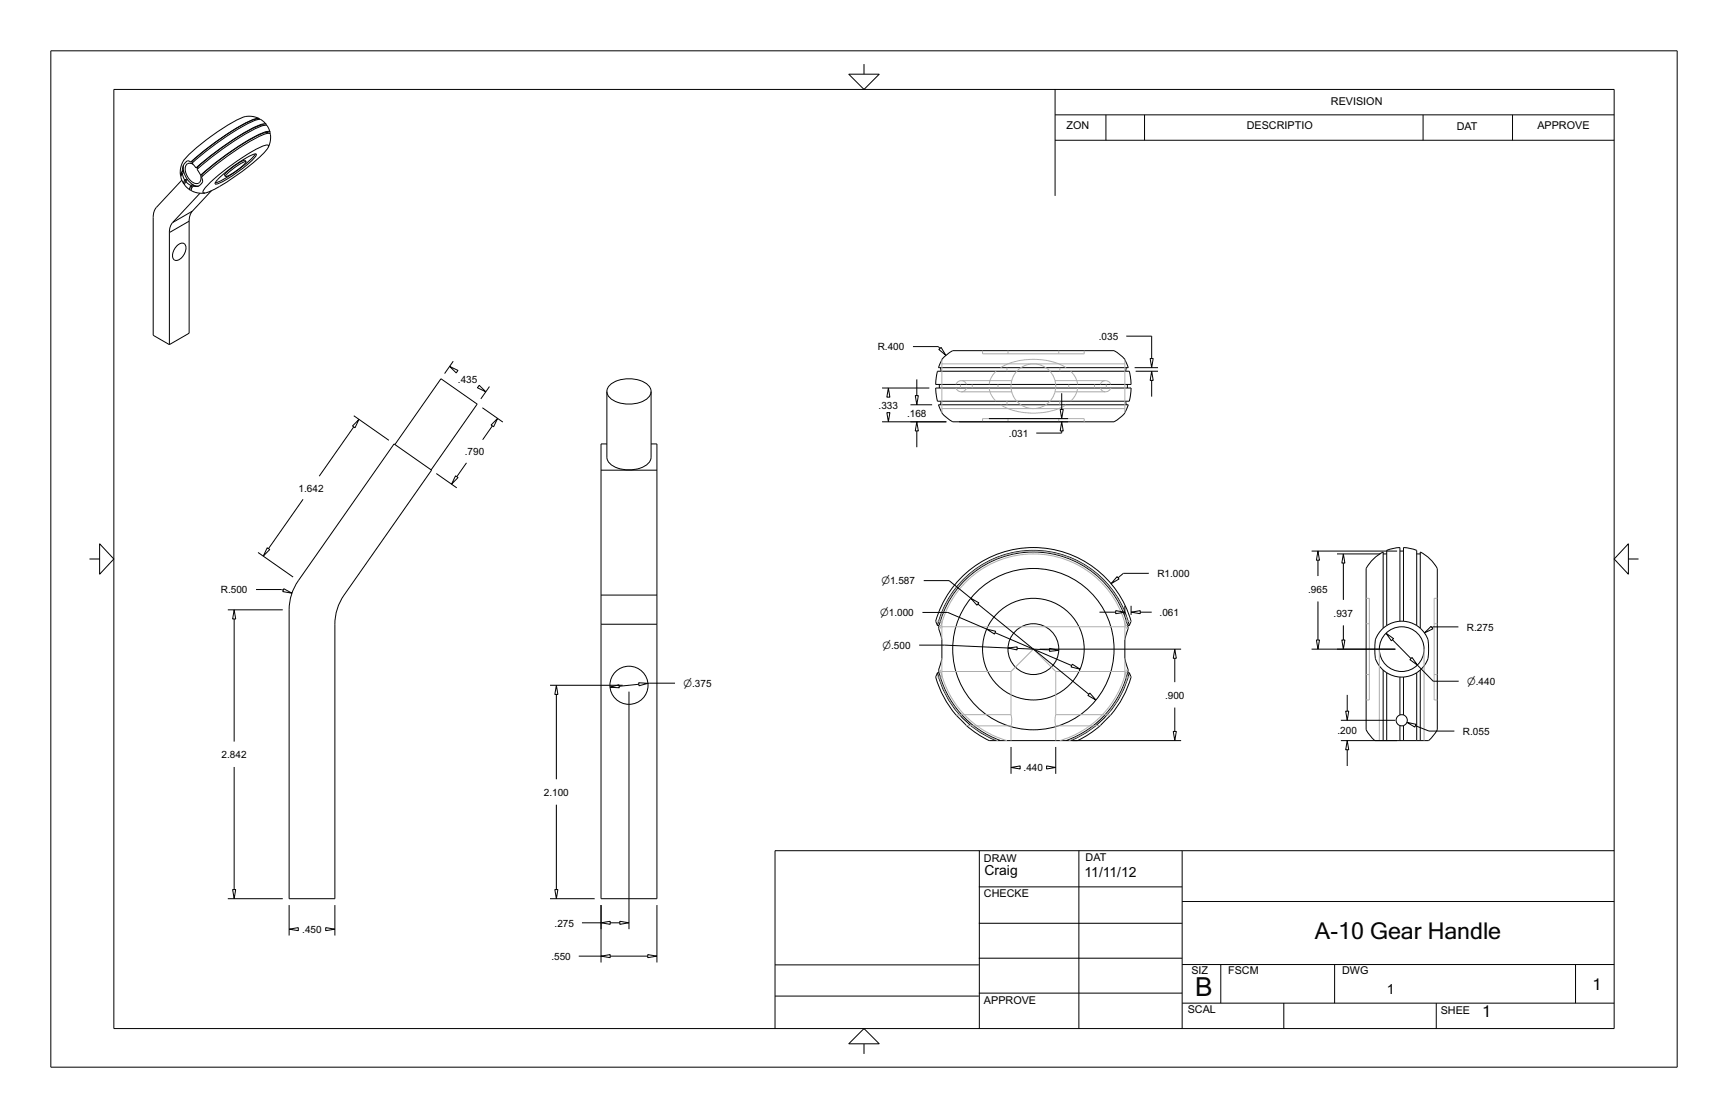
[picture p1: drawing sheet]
<svg xmlns="http://www.w3.org/2000/svg" width="432mm" height="279mm" viewBox="0 0 432 279" stroke-linecap="round" stroke-linejoin="round" font-family="sans-serif">
<g fill="none" stroke="#000" stroke-width=".25">
<path d="M63.8 38.5a27.6 27.6 0 0 1-10 7.2M64.6 29.8a4.8 4.8 0 0 0-3.4 1.1l-3.2 1.9-4 2.7-6.2 4.9M64.7 29.6h-.3a27.7 27.7 0 0 0-8.7 4.6l-4.8 3.6-3.2 2.7M64.7 29.6l.2 .2M64.7 29.6a5.3 5.3 0 0 0-4.3-.2 51.6 51.6 0 0 0-14.5 10.7 5.4 5.4 0 0 0-.8 3.7M66.1 31.3a4.7 4.7 0 0 0-3.3 1l-3.2 1.8-4 2.7-6.3 5M66.5 31.1l-.5-.6a1.74 1.74 0 0 0-2.1-.5 64.9 64.9 0 0 0-15.9 10.8l1 1.2M66.5 31.1a4.6 4.6 0 0 0-3.5 1l-3.3 1.9-4.1 2.7-6.6 5.3M66.5 31.1l.1 .2M67 36.8a40.3 40.3 0 0 1-10 8.5l-.7 .4a18.3 18.3 0 0 1-5.1 2.5M67 36.8v-.5a7.2 7.2 0 0 0-4.1 1.6l-5.3 3.5a28.7 28.7 0 0 0-6.9 6.4l.2 .4h.3M67 36.8a4.8 4.8 0 0 0 .4-3.4 7 7 0 0 0-4 1.4l-3.2 2-3.9 2.6-5.9 4.8a1.42 1.42 0 0 1-.7 2.3"/>
<path d="M67.1 33.3v-.1a4.2 4.2 0 0 0-3.3 1l-3.2 1.8-4 2.7-6.1 4.9M67.5 33l-.2-.6a1.39 1.39 0 0 0-1.1-1.1 40.6 40.6 0 0 0-11 6.2l-6 4.8 .9 1.5M67.5 33a1.2 1.2 0 0 0-1.6 .1 66.5 66.5 0 0 0-15.8 10.7M67.5 33l-.1 .4M45.1 43.8l.1 .2M45.4 45l-6.3 6.8-.5 .8-.3 1.1v30.1l4 2.3M45.5 42.8l-.4 1M45.6 43.3a2 2 0 0 0 .2 2.5l.1 .1M45.6 43.3l.6 1.7M45.7 42.7l-.4 .6v.5M45.7 42.7l-.2 .1M45.7 42.7l.2 .5-.3 .1"/>
<path d="M45.9 41.2a4.9 4.9 0 0 0 3.3 5.3h.5M45.9 41.2l-.4 1.6M45.9 45.9l.2 .1M46.2 45l-.3 .9M46.4 45.3a1.22 1.22 0 0 0 .7 1.9l.4 .3M46.4 45.3l1.3 1.1M46.5 44.8l-.3 .8M46.5 44.8l.2 .4-.3 .1M46.5 44.8l-.3 .2M47.5 47.5h.3M47.7 40.5a.86 .86 0 0 0-.9-.3 .86 .86 0 0 0-.6 .6l-.3 .4M47.7 46.4a.85 .85 0 0 0-.2 1.1"/>
<path d="M47.8 40.4l.4 .2M47.8 40.4l-.1 .1M48.1 46.2l.3 .2-.2 .1M48.1 46.2l-.3 .6v.4M48.1 46.2l-.4 .2M48.2 41a1.22 1.22 0 0 0-1.4 0 1.22 1.22 0 0 0-.5 1.3 3.8 3.8 0 0 0 3 3.6 1.48 1.48 0 0 0 .8-2.1M48.2 46.5l-.4 .8a1.35 1.35 0 0 0 1.3 .9h2.1M49.2 41.9l.2 .3M49.3 41.8l.2 .3M49.3 41.8l-.3 .2M49.7 46.5h-1.5M50 48.3l-6.9 7.3-.6 1.3-.2 1.2v28"/>
<path d="M50.5 43.6v.5M50.5 43.6l-.4 .2M52.8 47.7l-4.7 5.1-.5 .8-.3 1.1v28.6l-5 2.8M54.8 44.4l2.3-1.9a22.6 22.6 0 0 1 6.8-4h.2a8.6 8.6 0 0 1-3.4 3.5l-1.3 1a19.6 19.6 0 0 1-5.5 3h-.1v-.4zM61.5 40.4l-.2-.3a11.4 11.4 0 0 0-5.2 3.7l.2 .3M61.5 40.4a11.4 11.4 0 0 0-5.2 3.7M61.5 40.4a11.4 11.4 0 0 1-5.2 3.7M44.4 61.3a1.18 1.18 0 0 1 1.6-.5 1.18 1.18 0 0 1 .4 1.6 3.1 3.1 0 0 1-2.5 2.7 1.68 1.68 0 0 1-.4-2.6zM151.6 97.8a3.8 3.8 0 0 0 3.5 3 7.8 7.8 0 0 0 7-1.6l.6-1.4M151.6 97.8a3.8 3.8 0 0 1 3.5-2.9 7.8 7.8 0 0 1 7 1.5l.6 1.4M151.6 97.8v16.5a3.8 3.8 0 0 0 3.5 2.9 7.8 7.8 0 0 0 7-1.6l.6-1.3v-16.5M233.8 97h48.8l-.4 3.3h-47.9z"/>
<path d="M234.3 92.8h47.9l.4 3.3h-48.8zM234.7 96.1v.9M235 91.9l.2 .9M235.8 89.4l2.3-1.8h40.3a5.9 5.9 0 0 1 3.2 3.4l.3 .9h-47.4l.9-2.1zM281.4 91.9l-.1 .9M281.7 96.1v.9M98.5 110.9l9.3 6.6-21.8 31.2a12.7 12.7 0 0 0-2.3 7.3v68.6h-11.5v-72.2a12.7 12.7 0 0 1 2.3-7.3zM98.7 111.1l11.5-16.4 9 6.3-11.5 16.4M150.2 117.5h14M151.6 110.9h-1.4v113.7h14v-113.7h-1.5M234.5 101.2h47.4l-.4 1a5.2 5.2 0 0 1-2.1 2.6l-1 .6h-40.3a5.9 5.9 0 0 1-3.3-3.4zM235.2 100.3l-.2 .9"/>
<path d="M281.3 100.3l.1 .9M345.6 138.4h.9M349.8 137.7h.9M354 138.4h.9M234.3 156.3l-.5-1a25.3 25.3 0 0 1 24.4-18.5 25.3 25.3 0 0 1 24.4 18.6l-.4 .9M234.3 156.3a24.7 24.7 0 0 1 23.9-18.8 24.7 24.7 0 0 1 24 18.8M234.3 156.3h.4M281.8 156.3h.4M345.6 157a5.8 5.8 0 0 0-2.1 5.7 5.5 5.5 0 0 0 2.1 4.8M345.6 157v-19.1a10.2 10.2 0 0 0-4.2 4.2v40.3l.9 1.4 1.2 1.3h13.5l1.2-1.3 1-1.4v-40.3a10.2 10.2 0 0 0-4.3-4.2v19.1M346.5 156.3l-.9 .7M349.8 155.3h.9"/>
<path d="M349.8 155.3l-1.7 .3-1.6 .7M349.8 155.3v-18.5l-1.7 .3-1.6 .4v18.8M350.7 155.3l1.7 .3 1.6 .7M350.7 155.3v-18.5l1.7 .3 1.6 .4v18.8M354 156.3l.9 .7M354.9 157a5.8 5.8 0 0 1 2.1 5.7 5.5 5.5 0 0 1-2.1 4.8M234.3 168.1l-.4 1a23.1 23.1 0 0 0 6.5 11.1 19.5 19.5 0 0 0 6.8 4.9h22.1a23.9 23.9 0 0 0 7.1-5.3 22.1 22.1 0 0 0 6.2-10.7l-.4-1M234.3 168.1a24.7 24.7 0 0 0 14.6 17M234.3 168.1h.4M281.8 168.1h.4M282.2 168.1a24.7 24.7 0 0 1-14.7 17M345.6 167.5v17.6"/>
<path d="M345.6 167.5l.9 .6M346.5 168.1l1.6 .8 1.7 .3M346.5 168.1v17M349.8 169.2h.9M349.8 178.7h.9M349.8 178.7a1.4 1.4 0 0 0-.9 1.3 1.4 1.4 0 0 0 .9 1.3M349.8 169.2v9.5M350.7 178.7a1.4 1.4 0 0 1 1 1.3 1.4 1.4 0 0 1-1 1.3M350.7 169.2v9.5M354 168.1l-1.6 .8-1.7 .3M354 168.1v17M354.9 167.5l-.9 .6"/>
<path d="M354.9 167.5v17.6M250 185.1a24.3 24.3 0 0 1-15.5-17.6l.9-2.9v-4.7l-.9-2.9a24.3 24.3 0 0 1 23.7-19.1 24.3 24.3 0 0 1 23.7 19.1l-.8 2.9v4.7l.8 2.9a24.3 24.3 0 0 1-15.5 17.6M349.8 181.3h.9M349.8 181.3v3.8M350.7 181.3v3.8"/>
<circle cx="157.2" cy="171.3" r="4.8"/>
<circle cx="258.2" cy="162.2" r="20.2"/>
<circle cx="258.2" cy="162.2" r="12.7"/>
<circle cx="258.2" cy="162.2" r="6.4"/>
<circle cx="350.3" cy="162.2" r="5.6"/>
</g>
<g fill="none" stroke="#adadad" stroke-width=".25">
<path d="M235.4 89.9v13.2M235.4 90.9h45.7M238.9 97a1.41 1.41 0 0 0 1.3 .9M240.1 96.1v.9M240.2 95.1a1.33 1.33 0 0 1 1.3 1M240.2 95.1h-.2a1.42 1.42 0 0 0-1.1 1M240.2 95.1h12.6M240.2 97.9h12.6M241.5 97a1.33 1.33 0 0 1-1.3 .9M242.9 96.1v.9M245.5 87.6v.8h25.4v-.8M247.2 97l.5 1.6 1.2 1.7"/>
<path d="M248.9 92.8l-1.2 1.6-.5 1.7M249.4 96.1v.9M250 91.9a17.1 17.1 0 0 1 16.4 0M251.6 91.9v.9M251.9 87.6v.8M263.6 95.1h12.6M263.6 97.9h12.6M264.6 87.6v.8M264.8 91.9v.9M267.1 96.1v.9M267.5 92.8l1.3 1.6 .5 1.7M269.3 97l-.5 1.6-1.3 1.7"/>
<path d="M273.6 96.1v.9M274.9 97a1.33 1.33 0 0 0 1.3 .9M276.2 95.1a1.42 1.42 0 0 1 1.4 1M276.2 95.1h-.2a1.35 1.35 0 0 0-1.1 1M276.4 96.1v.9M277.6 97a1.42 1.42 0 0 1-1.4 .9M281.1 89.9v13.2M235.4 102.1h45.7M245.5 105.4v-.8h25.4v.8M250 101.2a17.1 17.1 0 0 0 16.4 0M251.6 100.3v.9M251.9 104.6v.8"/>
<path d="M264.6 104.6v.8M264.8 100.3v.9M233.8 155.3l1.6-.1v4.7M234.5 157h.5a23.8 23.8 0 0 1 23.2-18.6 23.8 23.8 0 0 1 23.2 18.6h.5M234.7 156.3h.5M234.7 155.3a24.5 24.5 0 0 1 23.5-17.6 24.5 24.5 0 0 1 23.5 17.6M235.4 156.6h45.7M281.3 156.3h.5M282.6 155.3l-1.5-.1v4.7M341.4 149.5h.8v25.4h-.8M341.4 155.9h.8M358.4 155.9h.8"/>
<path d="M359.2 149.5h-.8v25.4h.8M233.8 169.2h.9a24.5 24.5 0 0 0 5.4 9.5h-1.2M234.5 167.5h.5a23.8 23.8 0 0 0 16.6 17.6M234.7 168.1h.5M235.4 164.6v4.6h-.7M235.4 167.8h17.2M240 178.6h12.6M252.6 178.6l.2 1.4-.2 1.4M252.6 167.8l5.6-5.6 5.6 5.6M252.6 167.8v10.8M263.8 178.6l-.2 1.4 .2 1.4M263.8 167.8v10.8"/>
<path d="M263.8 178.6h12.7M263.8 167.8h17.3M281.1 164.6v4.6h.6M281.3 168.1h.5M281.9 167.5h-.5a23.8 23.8 0 0 1-16.6 17.6M282.6 169.2h-.9a24.5 24.5 0 0 1-5.3 9.5h1.2M341.4 168.6h.8M344.7 162.2v22.9M355.9 162.2v22.9M358.4 168.6h.8M241.5 181.3h1.4a24.5 24.5 0 0 0 6.5 3.8M243 181.4h9.6"/>
<path d="M252.6 181.4v3.7M263.8 181.4v3.7M263.8 181.4h9.7M274.9 181.3h-1.3a24.5 24.5 0 0 1-6.5 3.8"/>
<circle cx="258.2" cy="96.5" r="5.6"/>
</g>
<g fill="none" stroke="#000" stroke-width=".25">
<path d="M112.3 91.6l2.1 1-.4 .6zM113.3 90.3l-2.2 3.1M119.7 96.3l1.7 1.6-2.1-1zM122.3 96.6l-2.1 3.1M220.4 97h11.8M222 97l.4 2.3h-.8zM228.1 86.6h6.4l.4 .5M228.7 98.9h.8l-.4 2.3zM229.1 94.8v4.1M234.6 87.3l.6-.5 1.2 2zM265.3 98.3v4M281.4 84h6.4v5.6"/>
<path d="M283.5 91.9h5.9M283.8 92.8h5.6M287.4 89.6h.8l-.4 2.3zM287.8 92.8l.4 2.3h-.8zM287.8 95.1v4M88.4 106.7l-8.6 12.3M88.4 103.9l8.8 6.1M89.7 104.8l-1 2.1-.6-.4zM109 118.3l5.1 3.6M113.8 118.9l.7 .4-1.7 1.7zM116.6 115.7l-2.5 3.4M120.5 101.9l5.1 3.6"/>
<path d="M123 106.4l-2.4 3.5M124.3 104.6l-1 2.1-.6-.5zM220.4 105.4h16.1M221.6 103.1h.8l-.4 2.3zM227.5 101.2h5.4M229.1 105.4l.4 2.3h-.8zM229.1 107.7v4.1M239.7 105.4h27.2M247.1 104.6h19.8M264.9 102.3h.8l-.4 2.3zM265.3 105.4l.4 2.3h-.8zM265.3 107.7v.5h-6.3"/>
<path d="M64.5 138.1l8.7 6.1M66.8 136.9l.6 .4-1.6 1.7zM75.7 124.8l-8.6 12.3M327.7 137.7h21.4M329.3 137.7l.4 2.3h-.7zM334.1 138.4h10.8M335.7 138.4l.4 2.3h-.8zM56.9 152.4h13.8M58.5 152.4l.4 2.3h-.8zM58.5 154.7v30.6M64 147.3h6.3l.5 .2M70.9 147.1l2.1 1.1-2.3-.3z"/>
<path d="M230.5 153.1h6.4l9.7 4.1M230.8 145.1h6.4l5.4 4.4M242.6 149.5l2 1.2-.5 .5zM244.4 150.9l27.7 22.6M246.6 157.2l2.2 .6-.3 .7zM248.7 158.1l19.1 8.2M274.7 153h4.1M278.8 152.6l2.3 .4-2.3 .4zM279.1 144.1l.5 .6-2 1.2zM281.1 151.4v2.3M282.6 153l2.3-.4v.8zM282.6 151.4v2.3"/>
<path d="M284.9 153h2.9M287.1 143.3h-6.4l-1.3 1.1M329 159.9h.7l-.4 2.3zM329.3 140v4M329.3 150.3v9.6M335.3 159.9h.8l-.4 2.3zM335.7 140.7v9.2M335.7 156.3v3.6M346.3 158.2l1.9 1.4-.5 .5zM348 159.9l4.6 4.7M356 158.2l1.6-1.7 .4 .7zM364.4 156.7h-6.3l-.3 .2"/>
<path d="M137.4 171.3h18.2M139 171.3l.4 2.2h-.8zM139 173.5v21.3M152.4 171.7l2.3-.6v.8zM157.2 172.8v59.4M159.6 170.6l2.3 .2-2.2 .6zM159.6 171l-4.9 .5M168.7 170.7l-6.8 .1M229.7 161.2h6.3l15.9 .7M251.9 161.9l2.3-.2-.1 .7zM254.2 162l8.1 .4M259.8 162.2h35.3"/>
<path d="M262.3 162l2.3 .5-2.3 .3zM267.9 166l2 1.2-2.3-.5zM272.3 173.2l1.6 1.7-2.1-1.1zM293.6 162.2l.3 2.3h-.7zM293.6 164.5v6M293.6 176.8v6M327.7 162.2h21M336.3 177.7h.7l-.4 2.3zM336.6 173.7v4M352.3 164.8l.6-.5 1.3 1.9zM354.2 166.2l3.9 4h6.4M58.5 191.7v30.6"/>
<path d="M252.6 191.8l2.3-.4v.8zM252.6 186.7v6.7M261.5 191.4l2.3 .4-2.3 .4zM263.8 186.7v6.7M268 185.1h27.1M293.2 182.8h.7l-.3 2.3zM335.1 185.1h14M335.1 180h13.6M336.6 185.1l.4 2.3h-.7zM336.6 187.4v4M351.6 180.5l2.2 .5-.3 .7zM353.7 181.4l3.4 1.3h6.3"/>
<path d="M139 201.1v21.2M56.9 224.6h13.8M58.1 222.3h.8l-.4 2.3zM72.2 232.2l2.3-.4v.8zM72.2 226.2v7.6M81.4 231.8l2.3 .4-2.3 .4zM83.7 226.2v7.6M137.4 224.6h11.2M138.6 222.3h.8l-.4 2.3zM144.6 238.9h5.6M145.4 230.6h4.8M150.2 230.6l2.3-.4v.8z"/>
<path d="M150.2 238.9l2.3-.3v.7zM150.2 226.2v14.3M152.5 230.6h2.4M152.5 238.9h9.4M154.9 230.2l2.3 .4-2.3 .4zM161.9 238.6l2.3 .3-2.3 .4zM164.2 226.2v14.3"/>
</g>
<path d="M47.3 55.3l-5 2.8M48.1 52.8l-5 2.8M150.2 148.7h14M150.2 156h14" fill="none" stroke="#000" stroke-width=".25"/>
<g fill="none" stroke="#000" stroke-width=".25">
<path d="M12.7 12.7h406.4v254h-406.4zM212.1 18.5h7.6l-3.8 3.9zM215.9 16v2.5M28.4 22.4h375v234.6h-375zM263.7 28.7h139.7M263.7 35.1h139.7M263.7 22.4v26.6M276.4 28.7v6.4M286 28.7v6.4M355.6 28.7v6.4M378 28.7v6.4M22.4 139.7h2.5"/>
<path d="M24.9 135.9l3.5 3.8-3.5 3.8zM406.9 135.9v7.6l-3.5-3.8zM406.9 139.7h2.5M244.7 212.6v44.4M269.6 212.6v44.4M295.4 212.6v44.4M403.4 212.6h-209.7v44.4M244.6 230.7h50.8M244.6 221.6h50.8M244.6 239.5h50.8M295.4 225.3h108M193.7 248.9h50.9"/>
<path d="M193.7 241.1h50.9M215.9 257l3.8 3.9h-7.6zM244.6 248.2h50.8M295.4 250.7h108M295.4 241h108M305.1 241v9.7M320.8 250.7v6.3M333.5 241v9.7M358.9 250.7v6.3M393.7 241v9.7M215.9 260.9v2.5"/>
</g>
<text font-size="6.6" x="298.7" y="248.9">B</text>
<text font-size="5.8" x="328.6" y="234.7">A-10 Gear Handle</text>
<g font-size="4">
<text x="398" y="247.5">1</text>
<text x="370.4" y="254.3">1</text>
</g>
<g font-size="3.5">
<text x="246" y="218.6">Craig</text>
<text x="271" y="219.2">11/11/12</text>
<text x="346.6" y="248.3">1</text>
</g>
<g font-size="2.7">
<text x="332.6" y="26.2">REVISION</text>
<text x="266.5" y="32.3">ZON</text>
<text x="311.5" y="32.3">DESCRIPTIO</text>
<text x="364" y="32.4">DAT</text>
<text x="384.2" y="32.3">APPROVE</text>
<text x="245.9" y="215.4">DRAW</text>
<text x="271.3" y="215.1">DAT</text>
<text x="245.9" y="224.2">CHECKE</text>
<text x="297.7" y="243.5">SIZ</text>
<text x="306.9" y="243.5">FSCM</text>
<text x="335.4" y="243.5">DWG</text>
<text x="245.9" y="250.8">APPROVE</text>
<text x="296.8" y="253.2">SCAL</text>
<text x="360" y="253.4">SHEE</text>
</g>
<g font-size="2.5">
<text x="219.3" y="87.6">R.400</text>
<text x="274.6" y="85">.035</text>
<text x="114.4" y="95.7">.435</text>
<text x="219.6" y="102.2">.333</text>
<text x="226.7" y="104.3">.168</text>
<text x="116.2" y="113.8">.790</text>
<text x="252.1" y="109.2">.031</text>
<text x="74.6" y="122.9">1.642</text>
<text x="55.2" y="148.3">R.500</text>
<text x="220.3" y="146">n1.587</text>
<text x="289.2" y="144.2">R1.000</text>
<text x="326.9" y="148.1">.965</text>
<text x="220" y="154">n1.000</text>
<text x="289.8" y="154">.061</text>
<text x="333.3" y="154.1">.937</text>
<text x="366.6" y="157.6">R.275</text>
<text x="220.5" y="162.2">n.500</text>
<text x="170.8" y="171.7">n.375</text>
<text x="366.6" y="171.2">n.440</text>
<text x="291.1" y="174.6">.900</text>
<text x="334.2" y="183.5">.200</text>
<text x="365.6" y="183.7">R.055</text>
<text x="55.4" y="189.5">2.842</text>
<text x="255.8" y="192.8">.440</text>
<text x="135.9" y="198.9">2.100</text>
<text x="75.5" y="233.2">.450</text>
<text x="138.6" y="231.6">.275</text>
<text x="137.8" y="239.9">.550</text>
</g>
</svg>
